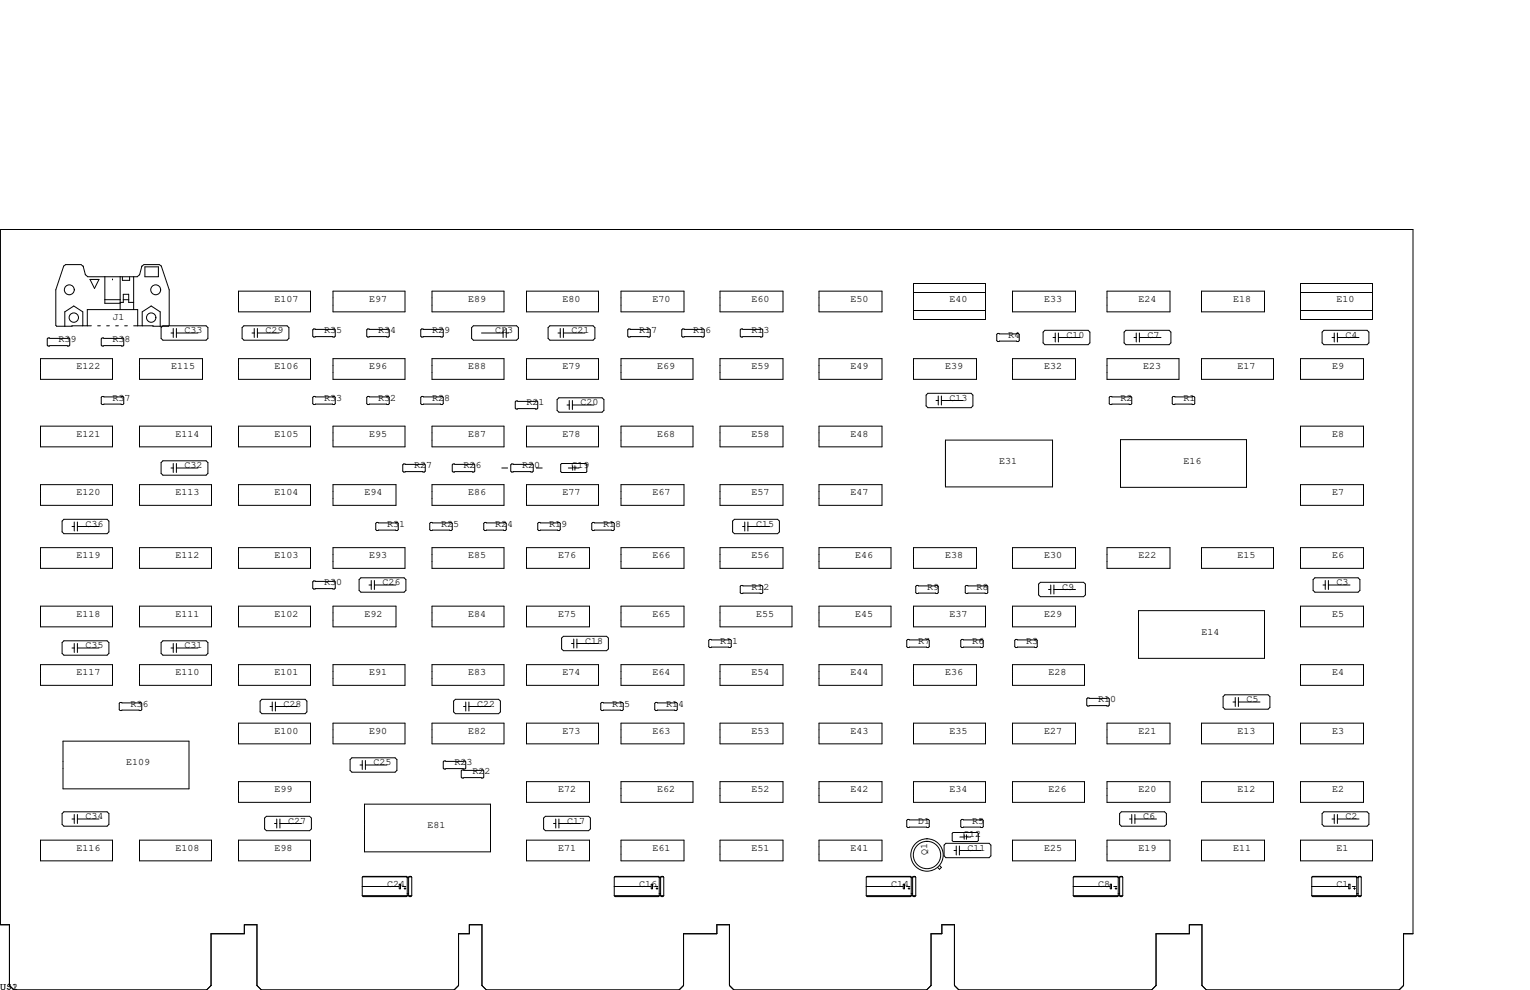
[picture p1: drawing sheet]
<svg xmlns="http://www.w3.org/2000/svg" width="432mm" height="279mm" viewBox="0 0 432 279" stroke-linecap="round" stroke-linejoin="round" font-family="sans-serif">
<g fill="none" stroke="#000" stroke-width=".28">
<path d="M.1 64.8h398.7v198.7h-2.7v14.6l-1.3 1.3h-54.3l-1.3-1.3v-17.1h-3.5v2.5h-9.4v14.6l-1.3 1.3h-54.4l-1.2-1.3v-17.1h-3.6v2.5h-3v14.6l-1.3 1.3h-54.4l-1.2-1.3v-17.1h-3.6v2.5h-9.4v14.6l-1.3 1.3h-54.3l-1.3-1.3v-17.1h-3.5v2.5h-3.1v14.6l-1.3 1.3h-54.3l-1.3-1.3v-17.1h-3.5v2.5h-9.4v14.6l-1.3 1.3h-54.4l-1.2-1.3v-17.1h-2.6zM23.5 75.1l-.6-.4h-4.4l-.5 .4-2.3 6.7v10l.3 .3 9.8-.2M23.5 75.1v.1M23.5 75.1l.6 2.5M24.1 77.5l.7 .6h13.9l.7-.6M25.4 78.9h2.5l-1.2 2.5zM29.6 78.1v7.5h4.3M31.8 78.7v.3M33.9 78.1v9.3M34.5 78.1v1h2.1v-1M37.7 78.1v9.3M40 75.1l.6-.4h4.4l.5 .4 2.3 6.7v10l-.3 .3-9.8-.2"/>
<path d="M40 75.1v.1M40 75.1l-.6 2.5M40.9 75.3h3.8v2.8h-3.8zM13.6 95.4h5.8l.3 .2v1.8l-.3 .3h-5.8l-.3-.3v-1.8zM23.4 91.9v-3.9l-2.6-1.6-2.5 1.6v4.1M24.6 91.9v-4.5h14.3v4.5M27.6 91.9h.7M28.8 95.4h5.9l.2 .2v1.8l-.2 .3h-5.9l-.2-.3v-1.8zM29.6 84.6h4.3M30.1 91.9h.8M32.6 91.9h.8M33.9 85.3h.9v-2.2h1.5v2.2h1.4"/>
<path d="M34.8 84.6h1.5M35.2 91.9h.7M40.1 91.9v-3.9l2.6-1.6 2.5 1.6v4.1M46 91.9h12.2l.5 .6v3l-.5 .5h-12.2l-.5-.5v-3zM48.3 94h.6M48.9 92.7v2.5M49.8 94h6.1M49.8 92.7v2.5M67.3 82.2h20.3v5.8h-20.3zM68.3 92.5l.5-.6h12.2l.5 .6v3l-.5 .5h-12.2l-.5-.5zM71.1 94h.7M71.8 92.7v2.5"/>
<path d="M72.6 94h6.1M72.6 92.7v2.5M88.3 93.1l.2-.3h5.9l.2 .3v1.8l-.2 .2h-5.9l-.2-.2zM94 82.2h20.3v5.8h-20.3zM103.5 93.1l.3-.3h5.8l.3 .3v1.8l-.3 .2h-5.8l-.3-.2zM118.7 93.1l.3-.3h5.8l.3 .3v1.8l-.3 .2h-5.8l-.3-.2zM121.9 82.2h20.3v5.8h-20.3zM133.1 92.5l.5-.6h12.2l.5 .6v3l-.5 .5h-12.2l-.5-.5zM135.9 94h6.1M142 92.7v2.5M142.9 94h.6M142.9 92.7v2.5"/>
<path d="M148.6 82.2h20.3v5.8h-20.3zM154.7 92.5l.5-.6h12.2l.5 .6v3l-.5 .5h-12.2l-.5-.5zM157.5 94h.6M158.1 92.7v2.5M159 92.7v2.5M159 94h6.1M175.3 82.2h17.7v5.8h-17.7zM177.2 93.1l.2-.3h5.9l.2 .3v1.8l-.2 .2h-5.9l-.2-.2zM192.4 93.1l.3-.3h5.8l.3 .3v1.8l-.3 .2h-5.8l-.3-.2zM203.2 82.2h17.8v5.8h-17.8zM208.9 93.1l.3-.3h5.8l.3 .3v1.8l-.3 .2h-5.8l-.3-.2zM231.1 82.2h17.8v5.8h-17.8z"/>
<path d="M257.8 80h20.3v10.2h-20.3zM257.8 82.5h20.3M257.8 87.6h20.3M281.3 94.4l.3-.3h5.8l.3 .3v1.7l-.3 .3h-5.8l-.3-.3zM285.8 82.2h17.7v5.8h-17.7zM294.4 93.7l.5-.5h12.2l.5 .5v3.1l-.5 .5h-12.2l-.5-.5zM297.2 95.2h.6M297.8 94v2.5M298.7 95.2h6.1M298.7 94v2.5M312.4 82.2h17.8v5.8h-17.8zM317.2 93.7l.6-.5h12.1l.6 .5v3.1l-.6 .5h-12.1l-.6-.5z"/>
<path d="M320 95.2h.7M320.7 94v2.5M321.6 95.2h6.1M321.6 94v2.5M339.1 82.2h17.8v5.8h-17.8zM367 80h20.4v10.2h-20.4zM367 82.5h20.4M367 87.6h20.4M373.1 93.7l.5-.5h12.2l.5 .5v3.1l-.5 .5h-12.2l-.5-.5zM375.9 95.2h.7M376.6 94v2.5M377.4 94v2.5"/>
<path d="M377.4 95.2h6.1M11.4 101.2h20.4v5.9h-20.4zM28.8 111.9h5.9l.2 .2v1.8l-.2 .3h-5.9l-.2-.3v-1.8zM39.4 101.2h17.8v5.9h-17.8zM67.3 101.2h20.3v5.9h-20.3zM88.3 112.1l.2-.2h5.9l.2 .2v1.8l-.2 .3h-5.9l-.2-.3zM94 101.2h20.3v5.9h-20.3zM103.5 112.1l.3-.2h5.8l.3 .2v1.8l-.3 .3h-5.8l-.3-.3zM118.7 112.1l.3-.2h5.8l.3 .2v1.8l-.3 .3h-5.8l-.3-.3zM121.9 101.2h20.3v5.9h-20.3zM145.4 113.4l.3-.2h5.8l.3 .2v1.8l-.3 .2h-5.8l-.3-.2zM148.6 101.2h20.3v5.9h-20.3z"/>
<path d="M157.2 112.8l.5-.5h12.2l.5 .5v3l-.5 .5h-12.2l-.5-.5zM160 114.3h.7M160.7 113v2.6M161.5 113v2.6M161.5 114.3h6.1M175.3 101.2h20.3v5.9h-20.3zM203.2 101.2h17.8v5.9h-17.8zM231.1 101.2h17.8v5.9h-17.8zM257.8 101.2h17.8v5.9h-17.8zM261.4 111.5l.5-.5h12.2l.5 .5v3.1l-.5 .5h-12.2l-.5-.5zM264.2 113h.6M264.8 111.8v2.5"/>
<path d="M265.7 111.8v2.5M265.7 113h6.1M285.8 101.2h17.7v5.9h-17.7zM312.4 101.2h20.3v5.9h-20.3zM313.1 112.1l.2-.2h5.9l.2 .2v1.8l-.2 .3h-5.9l-.2-.3zM330.8 112.1l.3-.2h5.8l.3 .2v1.8l-.3 .3h-5.8l-.3-.3zM339.1 101.2h20.3v5.9h-20.3zM367 101.2h17.8v5.9h-17.8zM11.4 120.3h20.4v5.8h-20.4zM11.4 136.8h20.4v5.8h-20.4zM39.4 120.3h20.3v5.8h-20.3zM39.4 136.8h20.3v5.8h-20.3z"/>
<path d="M45.5 130.6l.5-.6h12.2l.5 .6v3l-.5 .5h-12.2l-.5-.5zM48.3 132.1h.6M48.9 130.8v2.5M49.8 130.8v2.5M49.8 132.1h6.1M67.3 120.3h20.3v5.8h-20.3zM67.3 136.8h20.3v5.8h-20.3zM94 120.3h20.3v5.8h-20.3zM94 136.8h17.8v5.8h-17.8zM113.7 131.2l.2-.3h5.9l.2 .3v1.8l-.2 .2h-5.9l-.2-.2zM121.9 120.3h20.3v5.8h-20.3zM121.9 136.8h20.3v5.8h-20.3z"/>
<path d="M127.6 131.2l.3-.3h5.8l.3 .3v1.8l-.3 .2h-5.8l-.3-.2zM141.6 132.1h1.7M144.1 131.2l.3-.3h5.8l.3 .3v1.8l-.3 .2h-5.8l-.3-.2zM148.6 120.3h20.3v5.8h-20.3zM148.6 136.8h20.3v5.8h-20.3zM151.4 132.1h1.6M158.5 130.8h6.9l.2 .3v2l-.2 .2h-6.9l-.3-.2v-2zM160.4 132.1h1.2M161.6 131.4v1.3M162.3 132.1h1.1M162.3 131.4v1.3M175.3 120.3h20.3v5.8h-20.3z"/>
<path d="M175.3 136.8h17.7v5.8h-17.7zM203.2 120.3h17.8v5.8h-17.8zM203.2 136.8h17.8v5.8h-17.8zM231.1 120.3h17.8v5.8h-17.8zM231.1 136.8h17.8v5.8h-17.8zM266.8 124.2h30.3v13.2h-30.3zM316.2 124.1h35.6v13.4h-35.6zM367 120.3h17.8v5.8h-17.8zM367 136.8h17.8v5.8h-17.8zM11.4 154.6h20.4v5.8h-20.4zM18 146.6h12.2l.5 .5v3l-.5 .5h-12.2l-.5-.5v-3zM20.3 148.6h.7"/>
<path d="M21 147.3v2.6M21.8 148.6h6.1M21.8 147.3v2.6M39.4 154.6h20.3v5.8h-20.3zM67.3 154.6h20.3v5.8h-20.3zM94 154.6h20.3v5.8h-20.3zM106.3 147.4h5.8l.3 .3v1.8l-.3 .2h-5.8l-.3-.2v-1.8zM121.5 147.4h5.9l.2 .3v1.8l-.2 .2h-5.9l-.2-.2v-1.8zM121.9 154.6h20.3v5.8h-20.3zM136.5 147.7l.3-.3h5.8l.3 .3v1.8l-.3 .2h-5.8l-.3-.2zM148.6 154.6h17.8v5.8h-17.8zM151.8 147.7l.2-.3h5.9l.2 .3v1.8l-.2 .2h-5.9l-.2-.2z"/>
<path d="M167 147.7l.3-.3h5.8l.3 .3v1.8l-.3 .2h-5.8l-.3-.2zM175.3 154.6h17.7v5.8h-17.7zM203.2 154.6h17.8v5.8h-17.8zM206.8 147.1l.5-.5h12.2l.5 .5v3l-.5 .5h-12.2l-.5-.5zM209.6 148.6h.6M210.2 147.3v2.6M211.1 147.3v2.6M211.1 148.6h6.1M231.1 154.6h20.4v5.8h-20.4zM257.8 154.6h17.8v5.8h-17.8zM285.8 154.6h17.7v5.8h-17.7zM312.4 154.6h17.8v5.8h-17.8z"/>
<path d="M339.1 154.6h20.3v5.8h-20.3zM367 154.6h17.8v5.8h-17.8zM11.4 171.1h20.4v5.8h-20.4zM39.4 171.1h20.3v5.8h-20.3zM67.3 171.1h20.3v5.8h-20.3zM88.3 164.2l.2-.2h5.9l.2 .2v1.8l-.2 .2h-5.9l-.2-.2zM94 171.1h17.8v5.8h-17.8zM101.9 163.1h12.1l.6 .5v3l-.6 .5h-12.1l-.6-.5v-3zM104.1 165.1h.7M104.8 163.8v2.6M105.7 165.1h6.1M105.7 163.8v2.6"/>
<path d="M121.9 171.1h20.3v5.8h-20.3zM148.6 171.1h17.8v5.8h-17.8zM175.3 171.1h17.7v5.8h-17.7zM203.2 171.1h20.3v5.8h-20.3zM208.9 165.5l.3-.3h5.8l.3 .3v1.8l-.3 .2h-5.8l-.3-.2zM231.1 171.1h20.4v5.8h-20.4zM257.8 171.1h20.3v5.8h-20.3zM258.4 165.5l.3-.3h5.8l.3 .3v1.8l-.3 .2h-5.8l-.3-.2zM272.4 165.5l.3-.3h5.8l.3 .3v1.8l-.3 .2h-5.8l-.3-.2zM285.8 171.1h17.7v5.8h-17.7zM293.1 164.8l.5-.5h12.2l.5 .5v3.1l-.5 .5h-12.2l-.5-.5zM295.9 166.4h.6"/>
<path d="M296.5 165.1v2.5M297.4 165.1v2.5M297.4 166.4h6.1M321.3 172.3h35.6v13.5h-35.6zM367 171.1h17.8v5.8h-17.8zM370.6 163.6l.5-.5h12.2l.5 .5v3l-.5 .5h-12.2l-.5-.5zM373.4 165.1h.6M374 163.8v2.6M374.9 163.8v2.6M374.9 165.1h6.1M11.4 187.6h20.4v5.8h-20.4zM18 180.8h12.2l.5 .6v3l-.5 .5h-12.2l-.5-.5v-3z"/>
<path d="M20.3 182.9h.7M21 181.6v2.5M21.8 182.9h6.1M21.8 181.6v2.5M33.9 198.2h5.9l.2 .3v1.8l-.2 .2h-5.9l-.2-.2v-1.8zM39.4 187.6h20.3v5.8h-20.3zM46 180.8h12.2l.5 .6v3l-.5 .5h-12.2l-.5-.5v-3zM48.3 182.9h.6M48.9 181.6v2.5M49.8 181.6v2.5M49.8 182.9h6.1M67.3 187.6h20.3v5.8h-20.3z"/>
<path d="M73.9 197.4h12.2l.5 .5v3l-.5 .5h-12.2l-.5-.5v-3zM76.2 199.4h.6M76.8 198.1v2.6M77.7 199.4h6.1M77.7 198.1v2.6M94 187.6h20.3v5.8h-20.3zM121.9 187.6h20.3v5.8h-20.3zM128.5 197.4h12.2l.5 .5v3l-.5 .5h-12.2l-.5-.5v-3zM130.8 199.4h.6M131.4 198.1v2.6M132.3 198.1v2.6M132.3 199.4h6.1"/>
<path d="M148.6 187.6h20.3v5.8h-20.3zM158.5 180.1l.5-.5h12.2l.5 .5v3l-.5 .5h-12.2l-.5-.5zM161.3 181.6h.6M161.9 180.3v2.6M162.8 180.3v2.6M162.8 181.6h6.1M169.5 198.5l.3-.3h5.8l.3 .3v1.8l-.3 .2h-5.8l-.3-.2zM175.3 187.6h17.7v5.8h-17.7zM184.8 198.5l.2-.3h5.9l.2 .3v1.8l-.2 .2h-5.9l-.2-.2zM200 180.7l.3-.2h5.8l.3 .2v1.8l-.3 .3h-5.8l-.3-.3zM203.2 187.6h17.8v5.8h-17.8zM231.1 187.6h17.8v5.8h-17.8z"/>
<path d="M255.9 180.7l.3-.2h5.8l.3 .2v1.8l-.3 .3h-5.8l-.3-.3zM257.8 187.6h17.8v5.8h-17.8zM271.1 180.7l.3-.2h5.8l.3 .2v1.8l-.3 .3h-5.8l-.3-.3zM285.8 187.6h20.3v5.8h-20.3zM286.4 180.7l.2-.2h5.9l.2 .2v1.8l-.2 .3h-5.9l-.2-.3zM306.7 197.2l.3-.2h5.8l.3 .2v1.8l-.3 .3h-5.8l-.3-.3zM345.2 196.6l.5-.5h12.2l.5 .5v3l-.5 .6h-12.2l-.5-.6zM348 198.1h.6M348.6 196.8v2.6M349.5 196.8v2.6M349.5 198.1h6.1M367 187.6h17.8v5.8h-17.8z"/>
<path d="M17.8 209.2h35.5v13.4h-35.5zM67.3 204.1h20.3v5.8h-20.3zM94 204.1h20.3v5.8h-20.3zM99.3 213.9h12.2l.5 .5v3l-.5 .5h-12.2l-.5-.5v-3zM101.6 215.9h.6M102.2 214.6v2.6M103.1 214.6v2.6M103.1 215.9h6.1M121.9 204.1h20.3v5.8h-20.3zM125.3 214.8h5.9l.2 .2v1.8l-.2 .2h-5.9l-.2-.2v-1.8zM130.4 217.3h5.9l.2 .3v1.7l-.2 .3h-5.9l-.2-.3v-1.7zM148.6 204.1h20.3v5.8h-20.3z"/>
<path d="M175.3 204.1h17.7v5.8h-17.7zM203.2 204.1h17.8v5.8h-17.8zM231.1 204.1h17.8v5.8h-17.8zM257.8 204.1h20.3v5.8h-20.3zM285.8 204.1h17.7v5.8h-17.7zM312.4 204.1h17.8v5.8h-17.8zM339.1 204.1h20.3v5.8h-20.3zM367 204.1h17.8v5.8h-17.8zM11.4 237.1h20.4v5.9h-20.4zM18 229.1h12.2l.5 .5v3.1l-.5 .5h-12.2l-.5-.5v-3.1zM20.3 231.1h.7M21 229.9v2.5"/>
<path d="M21.8 231.1h6.1M21.8 229.9v2.5M39.4 237.1h20.3v5.9h-20.3zM67.3 237.1h20.3v5.9h-20.3zM67.3 220.6h20.3v5.8h-20.3zM75.2 230.4h12.2l.5 .5v3l-.5 .5h-12.2l-.5-.5v-3zM77.5 232.4h.6M78.1 231.1v2.6M79 232.4h6.1M79 231.1v2.6M102.9 226.9h35.5v13.5h-35.5zM148.6 237.1h17.8v5.9h-17.8z"/>
<path d="M148.6 220.6h17.8v5.8h-17.8zM153.4 230.9l.5-.5h12.2l.5 .5v3l-.5 .5h-12.2l-.5-.5zM156.2 232.4h.6M156.8 231.1v2.6M157.7 231.1v2.6M157.7 232.4h6.1M175.3 237.1h17.7v5.9h-17.7zM175.3 220.6h20.3v5.8h-20.3zM203.2 237.1h17.8v5.9h-17.8zM203.2 220.6h17.8v5.8h-17.8zM231.1 237.1h17.8v5.9h-17.8zM231.1 220.6h17.8v5.8h-17.8z"/>
<path d="M255.9 231.5l.3-.2h5.8l.3 .2v1.8l-.3 .3h-5.8l-.3-.3zM257.8 220.6h20.3v5.8h-20.3zM266.4 238.5l.6-.5h12.1l.6 .5v3.1l-.6 .5h-12.1l-.6-.5zM269 234.9h6.8l.3 .3v2l-.3 .3h-6.8l-.3-.3v-2zM269.9 238.8v2.5M270.8 238.8v2.5M270.9 236.2h1.2M271.1 231.5l.3-.2h5.8l.3 .2v1.8l-.3 .3h-5.8l-.3-.3zM272.1 235.6v1.3M272.7 236.2h1.2M272.7 235.6v1.3M285.8 237.1h17.7v5.9h-17.7z"/>
<path d="M285.8 220.6h20.3v5.8h-20.3zM312.4 237.1h17.8v5.9h-17.8zM312.4 220.6h17.8v5.8h-17.8zM316 229.6l.5-.5h12.2l.5 .5v3.1l-.5 .5h-12.2l-.5-.5zM318.8 231.1h.6M319.4 229.9v2.5M320.3 231.1h6.1M320.3 229.9v2.5M339.1 237.1h17.8v5.9h-17.8zM339.1 220.6h20.3v5.8h-20.3zM367 237.1h20.4v5.9h-20.4zM367 220.6h17.8v5.8h-17.8z"/>
<path d="M373.1 229.6l.5-.5h12.2l.5 .5v3.1l-.5 .5h-12.2l-.5-.5zM375.9 231.1h.7M376.6 229.9v2.5M377.4 229.9v2.5M377.4 231.1h6.1M102.2 252.8h14M102.2 250.2h10.4M102.4 247.5h12.4M102.5 252.9h12.2M112.7 249.6h.3v1.2h-.3zM113.7 250.2h.9M114 250.8h.6"/>
<path d="M114.3 250.5v.5M114.7 247.3h-12.2l-.3 .3v5.2M114.7 247.3l-12.2 .1M114.7 247.3l.2 .3M114.9 247.6v5.2l-.2 .2h-12.2l-.3-.2M114.9 252.2h.4M114.9 247.6h.4M114.9 247.7h.4M115.1 252.7h.1M115.3 247.6v5.2l.3 .2h.4l.2-.2M115.4 247.5h.7M115.6 252.9h.4"/>
<path d="M116 247.3h-.4l-.3 .3M116 247.3l-.4 .1M116 247.3l.2 .3v5.2M173.4 252.8h13.9M173.4 250.2h10.3M173.5 247.5h12.4M173.6 252.9h12.2M183.8 249.6h.4v1.2h-.4zM184.8 250.2h.9M185.2 250.8h.5M185.4 250.5v.5M185.8 247.3h-12.2l-.2 .3v5.2"/>
<path d="M185.8 247.3l-12.2 .1M185.8 247.3l.3 .3M186.1 247.6v5.2l-.3 .2h-12.2l-.2-.2M186.1 252.2h.3M186.1 247.6h.3M186.1 247.7h.3M186.2 252.7h.1M186.4 247.6v5.2l.3 .2h.4l.2-.2M186.6 247.5h.6M186.7 252.9h.4M187.1 247.3h-.4l-.3 .3M187.1 247.3l-.4 .1"/>
<path d="M187.1 247.3l.2 .3v5.2M244.5 252.8h13.9M244.5 250.2h10.3M244.6 247.5h12.4M244.7 252.9h12.2M254.9 249.6h.4v1.2h-.4zM255.9 250.2h.9M256.3 250.8h.5M256.5 250.5v.5M256.9 247.3h-12.2l-.2 .3v5.2M256.9 247.3l-12.2 .1M256.9 247.3l.3 .3"/>
<path d="M257.2 247.6v5.2l-.3 .2h-12.2l-.2-.2M257.2 252.2h.4M257.2 247.6h.4M257.2 247.7h.4M257.3 252.7h.1M257.6 247.6v5.2l.2 .2h.4l.2-.2M257.7 247.5h.6M257.8 252.9h.4M258.2 247.3l.2 .3v5.2M258.2 247.3h-.4l-.2 .3M258.2 247.3l-.4 .1M265.2 244.3l.5 .5-.5 .5-.6-.5"/>
<path d="M269.2 240h.7M270.8 240h6.1M302.9 252.8h14M302.9 250.2h10.3M303 247.5h12.5M303.1 252.9h12.2M313.3 249.6h.4v1.2h-.4zM314.3 250.2h.9M314.7 250.8h.5M315 250.5v.5M315.3 247.3h-12.2l-.2 .3v5.2M315.3 247.3l-12.2 .1"/>
<path d="M315.3 247.3l.3 .3M315.6 247.6v5.2l-.3 .2h-12.2l-.2-.2M315.6 252.2h.4M315.6 247.6h.4M315.6 247.7h.4M315.7 252.7h.1M316 247.6v5.2l.2 .2h.4l.3-.2M316.1 247.5h.6M316.2 252.9h.4M316.6 247.3h-.4l-.2 .3M316.6 247.3l-.4 .1M316.6 247.3l.3 .3v5.2"/>
<path d="M370.2 252.8h14M370.2 250.2h10.3M370.3 247.5h12.5M370.5 252.9h12.2M380.7 249.6h.3v1.2h-.3zM381.6 250.2h.9M382 250.8h.5M382.3 250.5v.5M382.7 247.3h-12.2l-.3 .3v5.2M382.7 247.3l.2 .3M382.7 247.3l-12.2 .1M382.9 247.6v5.2l-.2 .2h-12.2l-.3-.2"/>
<path d="M382.9 252.2h.4M382.9 247.6h.4M382.9 247.7h.4M383 252.7h.2M383.3 247.6v5.2l.2 .2h.4l.3-.2M383.4 247.5h.6M383.5 252.9h.4M383.9 247.3l.3 .3v5.2M383.9 247.3h-.4l-.2 .3M383.9 247.3l-.4 .1"/>
<circle cx="19.6" cy="81.8" r="1.4"/>
<circle cx="20.8" cy="89.6" r="1.32"/>
<circle cx="42.7" cy="89.6" r="1.32"/>
<circle cx="43.9" cy="81.8" r="1.4"/>
<circle cx="261.6" cy="241.3" r="3.9"/>
<circle cx="261.6" cy="241.3" r="4.6"/>
</g>
<g font-size="2.8">
<text x="77.5" y="85.1">E107</text>
<text x="104.1" y="85.1">E97</text>
<text x="132.1" y="85.1">E89</text>
<text x="158.7" y="85.1">E80</text>
<text x="184.1" y="85.1">E70</text>
<text x="212.1" y="85.1">E60</text>
<text x="240" y="85.1">E50</text>
<text x="268" y="85.1">E40</text>
<text x="294.6" y="85.1">E33</text>
<text x="321.3" y="85.1">E24</text>
<text x="348" y="85.1">E18</text>
<text x="377.2" y="85.1">E10</text>
<text x="31.7" y="90.2">J1</text>
<text x="52.1" y="94">C33</text>
<text x="74.9" y="94">C29</text>
<text x="91.4" y="94">R35</text>
<text x="106.7" y="94">R34</text>
<text x="121.9" y="94">R29</text>
<text x="139.7" y="94">C23</text>
<text x="161.3" y="94">C21</text>
<text x="180.3" y="94">R17</text>
<text x="195.6" y="94">R16</text>
<text x="212.1" y="94">R13</text>
<text x="284.5" y="95.2">R4</text>
<text x="301" y="95.2">C10</text>
<text x="323.8" y="95.2">C7</text>
<text x="379.7" y="95.2">C4</text>
<text x="16.5" y="96.5">R39</text>
<text x="31.7" y="96.5">R38</text>
<text x="21.6" y="104.1">E122</text>
<text x="48.3" y="104.1">E115</text>
<text x="77.5" y="104.1">E106</text>
<text x="104.1" y="104.1">E96</text>
<text x="132.1" y="104.1">E88</text>
<text x="158.7" y="104.1">E79</text>
<text x="185.4" y="104.1">E69</text>
<text x="212.1" y="104.1">E59</text>
<text x="240" y="104.1">E49</text>
<text x="266.7" y="104.1">E39</text>
<text x="294.6" y="104.1">E32</text>
<text x="322.6" y="104.1">E23</text>
<text x="349.2" y="104.1">E17</text>
<text x="375.9" y="104.1">E9</text>
<text x="31.7" y="113">R37</text>
<text x="91.4" y="113">R33</text>
<text x="106.7" y="113">R32</text>
<text x="121.9" y="113">R28</text>
<text x="268" y="113">C13</text>
<text x="316.2" y="113">R2</text>
<text x="334" y="113">R1</text>
<text x="148.6" y="114.3">R21</text>
<text x="163.8" y="114.3">C20</text>
<text x="21.6" y="123.2">E121</text>
<text x="49.5" y="123.2">E114</text>
<text x="77.5" y="123.2">E105</text>
<text x="104.1" y="123.2">E95</text>
<text x="132.1" y="123.2">E87</text>
<text x="158.7" y="123.2">E78</text>
<text x="185.4" y="123.2">E68</text>
<text x="212.1" y="123.2">E58</text>
<text x="240" y="123.2">E48</text>
<text x="375.9" y="123.2">E8</text>
<text x="281.9" y="130.8">E31</text>
<text x="334" y="130.8">E16</text>
<text x="52.1" y="132.1">C32</text>
<text x="116.8" y="132.1">R27</text>
<text x="130.8" y="132.1">R26</text>
<text x="147.3" y="132.1">R20</text>
<text x="161.3" y="132.1">C19</text>
<text x="21.6" y="139.7">E120</text>
<text x="49.5" y="139.7">E113</text>
<text x="77.5" y="139.7">E104</text>
<text x="102.9" y="139.7">E94</text>
<text x="132.1" y="139.7">E86</text>
<text x="158.7" y="139.7">E77</text>
<text x="184.1" y="139.7">E67</text>
<text x="212.1" y="139.7">E57</text>
<text x="240" y="139.7">E47</text>
<text x="375.9" y="139.7">E7</text>
<text x="24.1" y="148.6">C36</text>
<text x="109.2" y="148.6">R31</text>
<text x="124.5" y="148.6">R25</text>
<text x="139.7" y="148.6">R24</text>
<text x="154.9" y="148.6">R19</text>
<text x="170.2" y="148.6">R18</text>
<text x="213.4" y="148.6">C15</text>
<text x="21.6" y="157.5">E119</text>
<text x="49.5" y="157.5">E112</text>
<text x="77.5" y="157.5">E103</text>
<text x="104.1" y="157.5">E93</text>
<text x="132.1" y="157.5">E85</text>
<text x="157.5" y="157.5">E76</text>
<text x="184.1" y="157.5">E66</text>
<text x="212.1" y="157.5">E56</text>
<text x="241.3" y="157.5">E46</text>
<text x="266.7" y="157.5">E38</text>
<text x="294.6" y="157.5">E30</text>
<text x="321.3" y="157.5">E22</text>
<text x="349.2" y="157.5">E15</text>
<text x="375.9" y="157.5">E6</text>
<text x="91.4" y="165.1">R30</text>
<text x="107.9" y="165.1">C26</text>
<text x="212.1" y="166.4">R12</text>
<text x="261.6" y="166.4">R9</text>
<text x="275.6" y="166.4">R8</text>
<text x="299.7" y="166.4">C9</text>
<text x="377.2" y="165.1">C3</text>
<text x="21.6" y="174">E118</text>
<text x="49.5" y="174">E111</text>
<text x="77.5" y="174">E102</text>
<text x="102.9" y="174">E92</text>
<text x="132.1" y="174">E84</text>
<text x="157.5" y="174">E75</text>
<text x="184.1" y="174">E65</text>
<text x="213.4" y="174">E55</text>
<text x="241.3" y="174">E45</text>
<text x="268" y="174">E37</text>
<text x="294.6" y="174">E29</text>
<text x="375.9" y="174">E5</text>
<text x="339.1" y="179.1">E14</text>
<text x="24.1" y="182.9">C35</text>
<text x="52.1" y="182.9">C31</text>
<text x="165.1" y="181.6">C18</text>
<text x="203.2" y="181.6">R11</text>
<text x="259.1" y="181.6">R7</text>
<text x="274.3" y="181.6">R6</text>
<text x="289.6" y="181.6">R3</text>
<text x="21.6" y="190.5">E117</text>
<text x="49.5" y="190.5">E110</text>
<text x="77.5" y="190.5">E101</text>
<text x="104.1" y="190.5">E91</text>
<text x="132.1" y="190.5">E83</text>
<text x="158.7" y="190.5">E74</text>
<text x="184.1" y="190.5">E64</text>
<text x="212.1" y="190.5">E54</text>
<text x="240" y="190.5">E44</text>
<text x="266.7" y="190.5">E36</text>
<text x="295.9" y="190.5">E28</text>
<text x="375.9" y="190.5">E4</text>
<text x="36.8" y="199.4">R36</text>
<text x="80" y="199.4">C28</text>
<text x="134.6" y="199.4">C22</text>
<text x="172.7" y="199.4">R15</text>
<text x="188" y="199.4">R14</text>
<text x="309.9" y="198.1">R10</text>
<text x="351.8" y="198.1">C5</text>
<text x="77.5" y="207">E100</text>
<text x="104.1" y="207">E90</text>
<text x="132.1" y="207">E82</text>
<text x="158.7" y="207">E73</text>
<text x="184.1" y="207">E63</text>
<text x="212.1" y="207">E53</text>
<text x="240" y="207">E43</text>
<text x="268" y="207">E35</text>
<text x="294.6" y="207">E27</text>
<text x="321.3" y="207">E21</text>
<text x="349.2" y="207">E13</text>
<text x="375.9" y="207">E3</text>
<text x="35.6" y="215.9">E109</text>
<text x="105.4" y="215.9">C25</text>
<text x="128.3" y="215.9">R23</text>
<text x="133.3" y="218.4">R22</text>
<text x="77.5" y="223.5">E99</text>
<text x="157.5" y="223.5">E72</text>
<text x="185.4" y="223.5">E62</text>
<text x="212.1" y="223.5">E52</text>
<text x="240" y="223.5">E42</text>
<text x="268" y="223.5">E34</text>
<text x="295.9" y="223.5">E26</text>
<text x="321.3" y="223.5">E20</text>
<text x="349.2" y="223.5">E12</text>
<text x="375.9" y="223.5">E2</text>
<text x="24.1" y="231.1">C34</text>
<text x="81.3" y="232.4">C27</text>
<text x="120.6" y="233.7">E81</text>
<text x="160" y="232.4">C17</text>
<text x="259.1" y="232.4">D1</text>
<text x="274.3" y="232.4">R5</text>
<text x="322.6" y="231.1">C6</text>
<text x="379.7" y="231.1">C2</text>
<text x="271.8" y="236.2">C12</text>
<text x="21.6" y="240">E116</text>
<text x="49.5" y="240">E108</text>
<text x="77.5" y="240">E98</text>
<text x="157.5" y="240">E71</text>
<text x="184.1" y="240">E61</text>
<text x="212.1" y="240">E51</text>
<text x="240" y="240">E41</text>
<text x="261.6" y="241.3" transform="rotate(-90 261.6 241.3)">Q1</text>
<text x="273" y="240">C11</text>
<text x="294.6" y="240">E25</text>
<text x="321.3" y="240">E19</text>
<text x="348" y="240">E11</text>
<text x="377.2" y="240">E1</text>
<text x="109.2" y="250.2">C24</text>
<text x="180.3" y="250.2">C16</text>
<text x="251.5" y="250.2">C14</text>
<text x="309.9" y="250.2">C8</text>
<text x="377.2" y="250.2">C1</text>
<text x="0" y="279.4">U$1</text>
<text x="3.4" y="279.4">2</text>
</g>
</svg>
